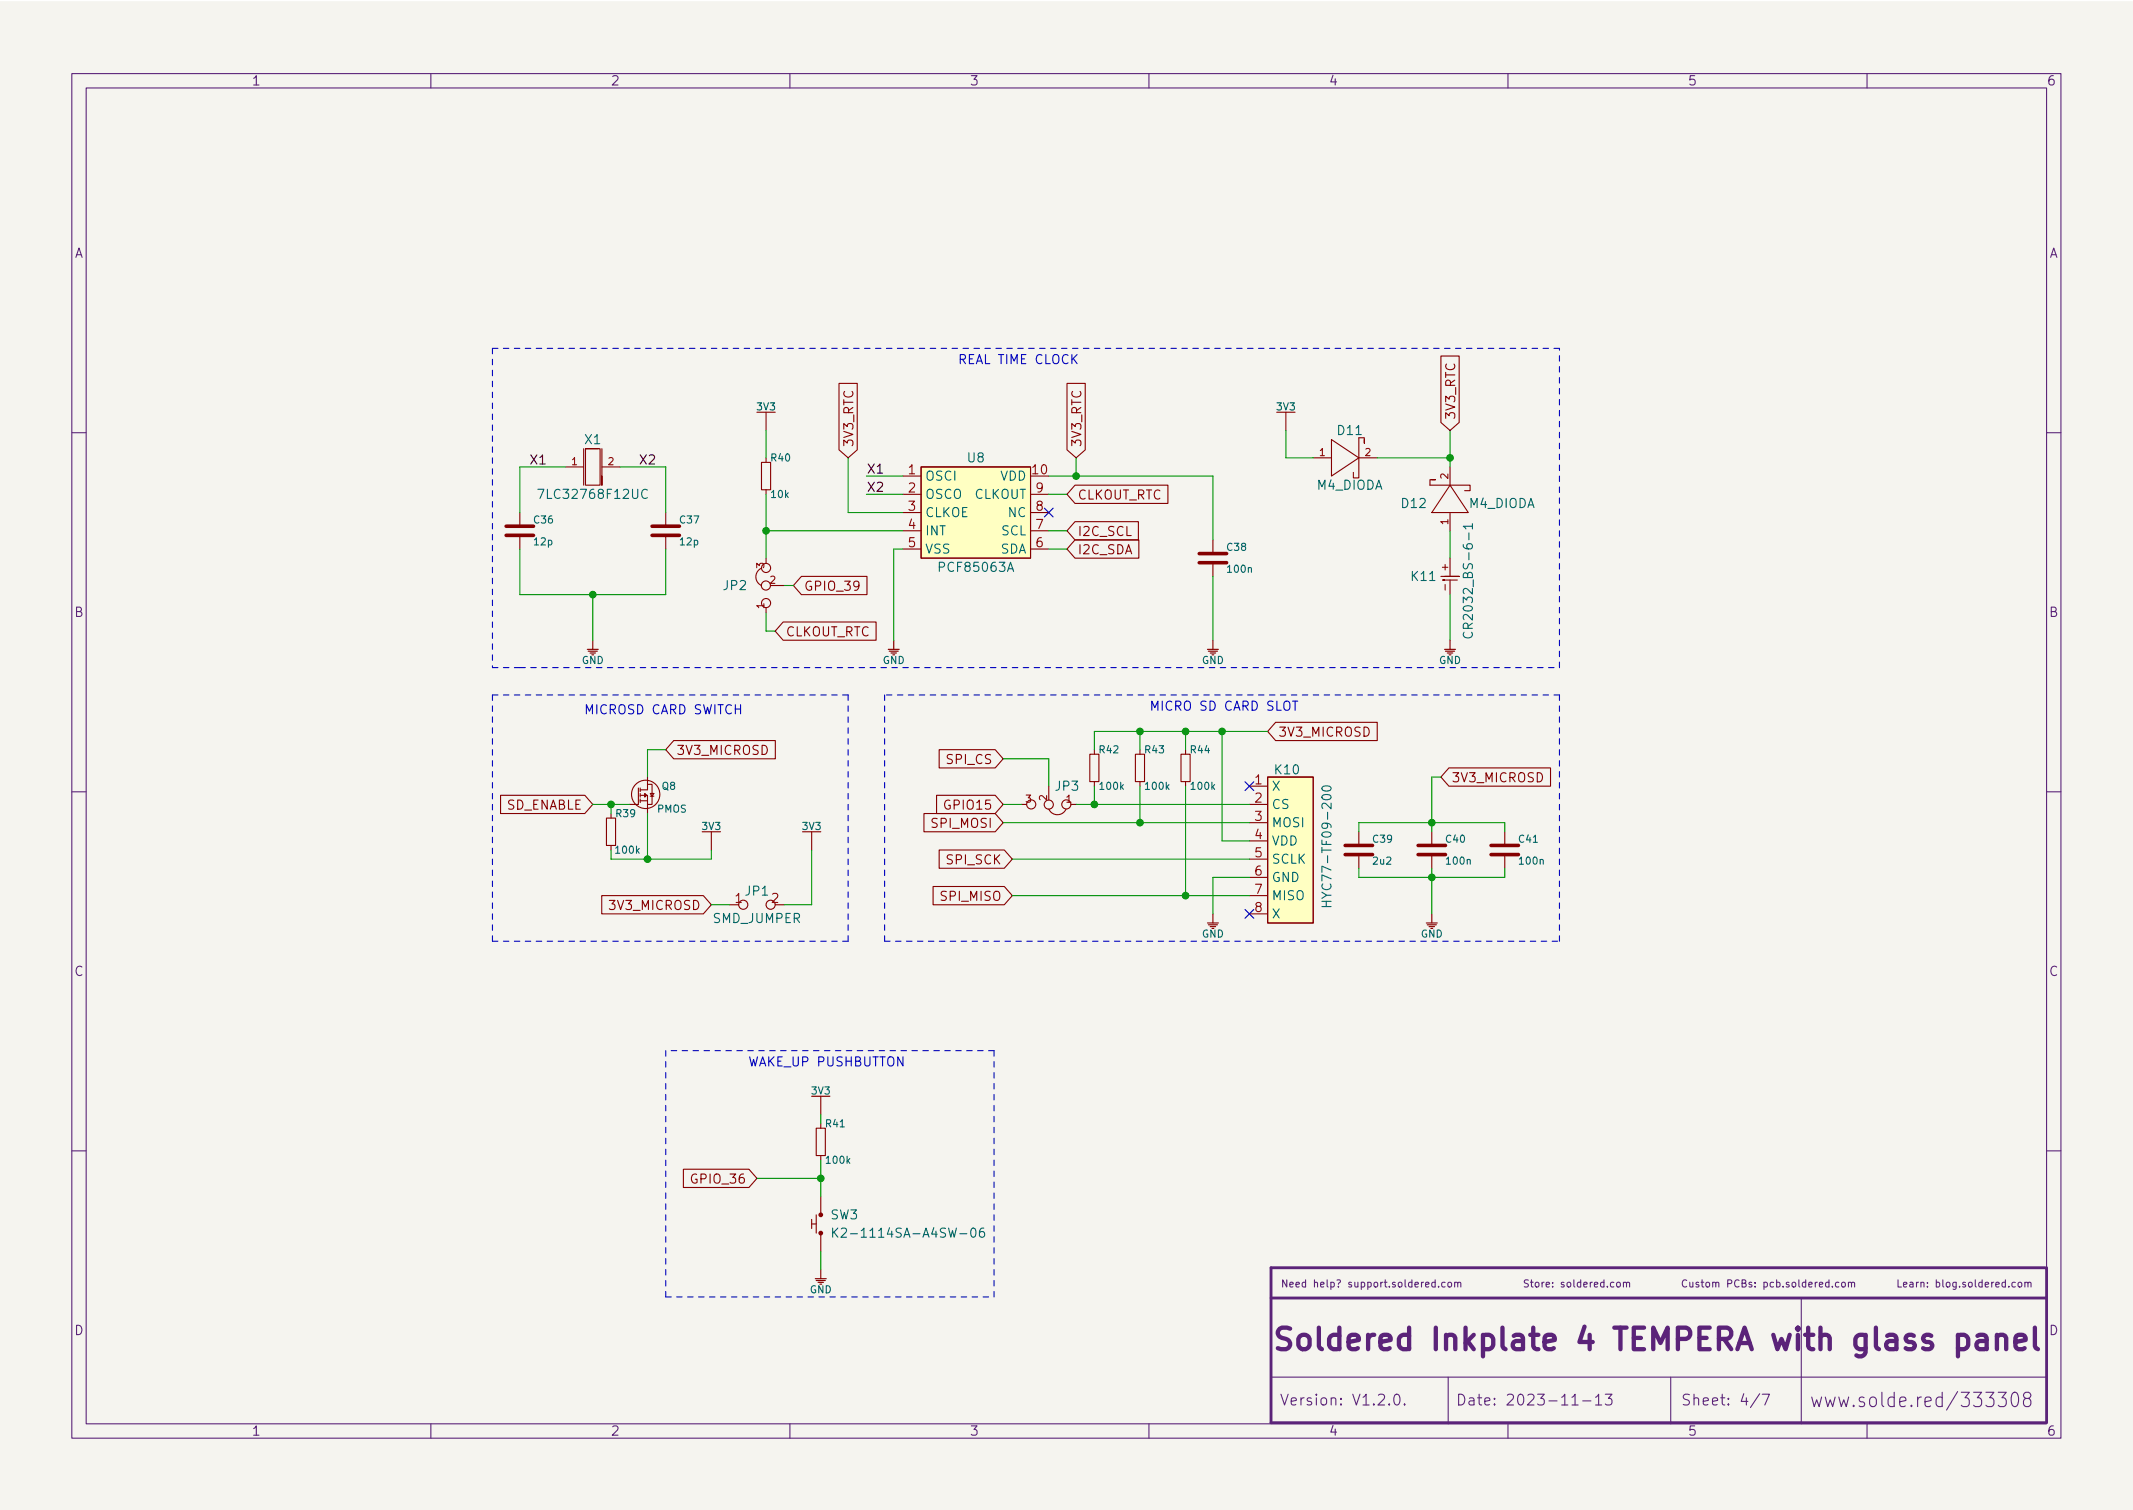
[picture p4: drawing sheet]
<svg xmlns="http://www.w3.org/2000/svg" width="297mm" height="210mm" viewBox="0 0 297 210" stroke-linecap="round" stroke-linejoin="round" font-family="sans-serif">
<path d="M0 .2h297v210.1h-297z" fill="#f5f4ef" stroke="#f5f4ef" stroke-width=".14"/>
<g fill="none" stroke="#5b2379" stroke-width=".15">
<path d="M10 10.2h277v190.1h-277zM12 12.2h273v186.1h-273zM60 10.2v2M110 10.2v2M160 10.2v2M210 10.2v2M260 10.2v2M10 60.2h2M285 60.2h2M10 110.2h2M285 110.2h2M10 160.2h2"/>
<path d="M199.9 178.6l-.3-.1-.2 .2 .1 .5h.4M199.9 178.2v1M200.3 179.1v.1M201.2 178.6l-.2-.1-.2 .2 .1 .5h.3M201.7 178.6l.3-.1 .1 .2v.3l-.1 .2h-.3l-.1-.2zM202.6 178.6l.1-.1 .3 .1v.6M202.6 178.5v.7M203 178.7l.1-.2 .3 .1v.6M225.2 178.6l.1-.1 .3 .1v.4v.2h-.3l-.1-.1zM226.1 178.6l.1-.1 .3 .1v.6M226.1 178.5v.7M226.5 178.7l.1-.2 .3 .1v.6"/>
<path d="M234.9 178.3a.47 .47 0 0 0-.7 .3 .47 .47 0 0 0 .5 .6l.2-.1M235.3 178.5l.1 .7h.2l.1-.1M235.7 178.5v.7M236.6 178.6l-.3-.1-.1 .2v.1l.4 .1v.3h-.4M236.9 178.5h.4M237 178.2v.9l.3 .1M237.6 178.6l.3-.1 .2 .2v.3l-.2 .2h-.3v-.2zM238.5 178.6l.1-.1 .3 .1v.6M238.5 178.5v.7M238.9 178.7l.2-.2 .2 .1 .1 .6M240.6 178.7h.5l.1-.2-.1-.2-.5-.1v1M242.2 178.3a.47 .47 0 0 0-.7 .3 .47 .47 0 0 0 .5 .6l.2-.1"/>
<path d="M242.6 178.7l.4-.1 .1-.1v-.2l-.5-.1v1h.4l.1-.1 .1-.2-.3-.2M243.9 178.6l-.2-.1-.1 .2v.1l.3 .1v.3h-.3M244.4 179.1v.1M244.4 178.6v.1M245.6 178.6l.3-.1 .2 .2-.1 .5h-.4M245.6 178.5v1M247 178.6l-.3-.1-.2 .2 .1 .5h.4M247.4 178.6l.3-.1 .2 .2-.1 .5h-.4M247.4 178.2v1M248.3 179.1v.1M249.1 178.6l-.2-.1-.2 .2 .1 .1 .3 .1v.3h-.4M249.6 178.6l.3-.1 .2 .2v.3l-.2 .2h-.3v-.2z"/>
<path d="M250.5 178.2v.9l.1 .1M251.5 178.6l-.3-.1-.2 .2 .1 .5h.4M251.5 178.2v1M251.9 178.9l.5-.1-.1-.2-.3-.1-.1 .2v.5h.4M252.8 178.5v.7M253.1 178.5l-.3 .2M253.4 178.9l.4-.1v-.2l-.3-.1-.1 .2v.5h.4M254.7 178.6l-.3-.1-.2 .2 .1 .5h.4M254.7 178.2v1M255.2 179.1v.1M256.1 178.6l-.3-.1-.2 .2 .1 .5h.4M256.5 178.6l.1-.1 .3 .1 .1 .4-.1 .2h-.3l-.1-.1z"/>
<path d="M257.4 178.6l.2-.1 .2 .1v.6M257.4 178.5v.7M257.8 178.7l.2-.2 .2 .1 .1 .6M280.6 178.6l-.2-.1-.2 .2 .1 .5h.3M281.1 178.6l.1-.1 .3 .1 .1 .4-.1 .2h-.3l-.1-.1zM282 178.6l.1-.1 .3 .1v.6M282 178.5v.7M282.4 178.7l.2-.2 .2 .1v.6M285 160.2h2M60 198.3v2M110 198.3v2M160 198.3v2"/>
<path d="M177 191.8h108M194.3 194.2a.36 .36 0 0 1 .6 .2 .77 .77 0 0 1-.4 1.2 1 1 0 0 1-.2-1.4zM195.6 195.5l.1 .1h-.1h-.1l.1-.1v.1M201.7 191.8v6.5M210 198.3v2M218.9 195.6h.9M220.4 195.1h1.2M222.2 194.6l.4-.5v1.5M222.2 195.6h.9M223.6 194.1h.9l-.5 .6a.41 .41 0 0 1 .5 .3v.3l-.2 .3h-.5l-.2-.1M232.7 191.8v6.5M245.1 194.1l-1.3 1.9"/>
<path d="M245.4 194.1h1l-.6 1.5M250.8 180.7v17.6M260 198.3v2M270.5 194.6l-.5-.1-.4 .4v.6l.2 .3 .2 .1 .5-.1M270.5 193.9v2M272.6 193.8l-1.5 2.5M282.1 194.7l-.1-.1a.43 .43 0 0 1-.2-.4 .43 .43 0 0 1 .3-.3l.5 .1a.43 .43 0 0 1 .2 .4 .43 .43 0 0 1-.3 .3l-.5 .1a.67 .67 0 0 0 0 1l.1 .1 .5-.1a.67 .67 0 0 0 0-1l-.1-.1"/>
</g>
<path d="M272.7 186l.2-.1h.6l.3 .1 .3 .4v.9l-.3 .4-.3 .2h-.6l-.2-.2M272.7 185.9v3M275.4 186l.3-.1h.5l.3 .1 .2 .3v1.6M276.7 186.6l-.3 .1h-.7a.59 .59 0 0 0-.5 .6 .59 .59 0 0 0 .5 .6h.7l.3-.2M278.1 186.2a.75 .75 0 0 1 1.3 .1v1.6M278.1 185.9v2M280.7 186.9l1.4-.3-.2-.6-.2-.1h-.6l-.3 .1-.1 .3v1.1l.1 .3 .3 .2h.6l.2-.2M283.4 184.9v2.5l.1 .3 .3 .2" fill="none" stroke="#5b2379" stroke-width=".6"/>
<path d="M284.8 176.5h-107.8v21.6h107.9M285 176.5v21.6M177 180.7h108" fill="none" stroke="#5b2379" stroke-width=".4"/>
<g fill="#ffffc2" stroke="#ffffc2" stroke-width=".14">
<path d="M128.3 65h15.2v12.7h-15.2z"/>
<path d="M176.5 108.2h6.4v20.3h-6.4z"/>
</g>
<g fill="none" stroke="#840000" stroke-width=".15">
<path d="M106.7 57.4v2.5M116.8 53.4h2.6v9.2l-1.3 1.1-1.3-1.1zM148.6 53.4h2.5v9.2l-1.2 1.1-1.3-1.1zM179.1 57.4v2.5M200.7 49.6h2.5v9.2l-1.3 1.1-1.2-1.1zM72.4 71.4v1.9M72.4 74.5v1.9M78.7 65h2.6M81.3 62.5v5.1M81.5 62.5v5.1h2.1v-5.1h-2.1h1.8M83.8 62.5v5.1v-1.3M83.8 65h2.6"/>
<path d="M92.7 71.4v1.9M92.7 74.5v1.9M106 64.4h1.3v3.8h-1.3zM106 79.1a1.32 1.32 0 0 0-.7 1.2 1.32 1.32 0 0 0 .7 1.2M106.7 63.7v.7M106.7 68.2v.6M106.7 77.7v.7M125.7 66.3h2.6M125.7 68.8h2.6M125.7 71.4h2.6M125.7 73.9h2.6M125.7 76.4h2.6"/>
<path d="M128.3 65h15.2v12.7h-15.2zM143.5 68.8h2.5M143.5 71.4h2.5M143.5 73.9h2.5M143.5 76.4h2.5M149.7 67.6h12.9v2.5h-12.9l-1.1-1.3zM149.7 72.6h8.8v2.6h-8.8l-1.1-1.3zM149.7 75.2h8.9v2.5h-8.9l-1.1-1.3zM168.9 75.2v1.9M168.9 78.4v1.9M182.9 63.7h2.5M185.4 61.2l3.8 2.5-3.8 2.6z"/>
<path d="M189.2 63.7h2.6M190 61.2v.5v-.7h-.8v5.5h-.7v-.7M199.4 66.8h.5h-.8v.8h5.6v.7h-.7M201.9 67.6l2.6 3.8h-5.1zM201.9 65v2.6M201.9 71.4v2.5M201.9 77.7v2.6M106.7 84.6v.7M107.3 81.5h1.9M109.1 86.6h12.9v2.5h-12.9l-1.2-1.2zM111.6 80.3h9.1v2.5h-9.1l-1.1-1.3zM200.7 80.3h2.5h-2"/>
<path d="M201.2 80.8h-.3h2M201.9 80.8v2M69.7 110.7h11.7l1.1 1.3-1.1 1.3h-11.7zM84.5 113.9h1.2v3.8h-1.2zM85.1 113.3v.6M85.1 117.7v.7M88.9 109.7v2.3h-1.3M89.2 110.7h1v.8M89.2 109.7v.5M89.2 110.5v.5M89.2 111.2v.6M89.2 111.5h1"/>
<path d="M89.8 110.5l.2 .2-.2 .3zM90.2 109.2h.6v2.8h-.6M90.2 108.2v1.8h-1M90.2 111.5v1.8M90.6 110.5h.5l-.3 .4zM90.6 110.9h.5M93.8 103.1h14.2v2.6h-14.2l-1.1-1.3zM99.1 115.8v2.6M113 115.8v2.6M128.7 113.3h9.9l1.1 1.2-1.1 1.3h-9.9zM130.4 110.7h8.2l1.1 1.3-1.1 1.3h-8.2zM130.8 104.4h7.8l1.1 1.3-1.1 1.2h-7.8z"/>
<path d="M130.8 118.4h9.1l1.1 1.2-1.1 1.3h-9.1zM142.2 112h.8M146 109.5v1.9M146.1 112.6a1.31 1.31 0 0 0 1.2 .8 1.31 1.31 0 0 0 1.2-.8M149.1 112h.8M151.8 105h1.2v3.8h-1.2zM152.4 104.4v.6M152.4 108.8v.7M158.1 105h1.3v3.8h-1.3zM158.7 104.4v.6M158.7 108.8v.7M164.5 105h1.2v3.8h-1.2z"/>
<path d="M165.1 104.4v.6M165.1 108.8v.7M174 112h2.5M174 109.5h2.5M174 114.5h2.5M174 117.1h2.5M174 119.6h2.5M176.5 108.2h6.4v20.3h-6.4zM177.6 100.6h14.2v2.5h-14.2l-1.1-1.3zM189.2 115.8v1.9M189.2 119v1.9M199.4 115.8v1.9"/>
<path d="M199.4 119v1.9M201.8 106.9h14.1v2.6h-14.1l-1.1-1.3zM209.5 115.8v1.9M209.5 119v1.9M83.8 124.7h14.1l1.2 1.3-1.2 1.2h-14.1zM101.6 126h1.3M107.9 126h1.3M129.9 123.4h10l1.1 1.3-1.1 1.3h-10zM174 122.2h2.5M174 124.7h2.5M174 127.2h2.5M113.7 157.1h1.2v3.8h-1.2z"/>
<path d="M114.3 152.6v2.6M114.3 156.5v.6M95.2 162.8h9.1l1.1 1.3-1.1 1.2h-9.1zM113 170.4h.7M113 169.8v1.3M113.7 169.2v2.5M114.3 160.9v.6M114.3 166.6v2.6M114.3 171.7v2.5"/>
<circle cx="106.7" cy="79.1" r=".63"/>
<circle cx="106.7" cy="81.5" r=".63"/>
<circle cx="106.7" cy="84" r=".63"/>
<circle cx="89.9" cy="110.6" r="1.97"/>
<circle cx="143.6" cy="112" r=".63"/>
<circle cx="146" cy="112" r=".63"/>
<circle cx="148.5" cy="112" r=".63"/>
<circle cx="103.5" cy="126" r=".63"/>
<circle cx="107.3" cy="126" r=".63"/>
</g>
<g fill="none" stroke="#840000" stroke-width=".16">
<path d="M105.4 57.4h2.5M177.8 57.4h2.5M81.8 90.4h1.5M81.9 90.7h1.3M82.2 90.9h.7M82.5 89.1v1.3M123.7 90.4h1.5M123.8 90.7h1.3M124.1 90.9h.7M124.5 89.1v1.3M168.1 90.4h1.6M168.3 90.7h1.2"/>
<path d="M168.5 90.9h.8M168.9 89.1v1.3M201.2 90.4h1.5M201.3 90.7h1.3M201.5 90.9h.8M201.9 89.1v1.3M97.8 115.8h2.5M111.8 115.8h2.5M168.1 128.5h1.6M168.3 128.8h1.2M168.5 129h.8M168.9 127.2v1.3"/>
<path d="M198.6 128.5h1.6M198.8 128.8h1.2M199 129h.8M199.4 127.2v1.3M113 152.6h2.6M113.5 178h1.6M113.7 178.3h1.2M113.9 178.6h.8M114.3 176.8v1.2"/>
</g>
<path d="M70.5 74.5h3.8M70.5 73.3h3.8M90.8 74.5h3.8M90.8 73.3h3.8M167 78.4h3.8M167 77.1h3.8M187.3 119h3.8M187.3 117.7h3.8M197.5 119h3.8M197.5 117.7h3.8M207.6 119h3.9M207.6 117.7h3.9" fill="none" stroke="#840000" stroke-width=".5"/>
<g fill="none" stroke="#006464" stroke-width=".15">
<path d="M74.9 68.1h.8l-.5 1.3M90.1 68.3a.51 .51 0 0 0-.6-.1 .51 .51 0 0 0-.1 .7 .48 .48 0 0 0 .2 .4 .48 .48 0 0 0 .5 0M205 73.3h-1.2l.3 .3M205 72.9v.7M203.9 88a.51 .51 0 0 0 0 .7 .51 .51 0 0 0 .6 .1 .48 .48 0 0 0 .5-.2 .48 .48 0 0 0-.1-.6M184.2 109.5l.4-.1 .5 .1 .2 .1 .1 .2a.79 .79 0 0 1-1.3 0zM184.1 126.2h1.3M184.1 125.5h1.3M184.7 125.5v.7M116 171v1.3M116.1 171.5l.6 .8M116.7 171l-.7 .7"/>
<path d="M117.2 171.1l.1-.1h.3l.2 .1 .1 .3-.1 .1-.7 .8h.8M135.3 171.1l.3-.1a.79 .79 0 0 1 0 1.3l-.2-.1-.2-.2v-.5zM137 171a.5 .5 0 0 0-.6 .5v.5l.1 .2 .4 .1 .2-.1v-.5l-.1-.2h-.4l-.2 .2"/>
</g>
<g fill="#840000" stroke="#840000" stroke-width=".15">
<circle cx="114.3" cy="171.7" r=".25"/>
<circle cx="114.3" cy="169.2" r=".25"/>
</g>
<path d="M149.5 49.9l.5 .7M150 49.4l-.7 .7M102.4 98.7h.7M103.1 98.1v1.3M180 97.6h.7M180.4 97.6v1.3" fill="none" stroke="#0000c2" stroke-width=".15"/>
<g fill="none" stroke="#0000c2" stroke-width=".15" stroke-dasharray=".8 .8">
<path d="M68.6 48.5v44.5M217.2 48.5h-148.6M68.6 93h3.8M68.6 96.8v34.3M68.6 96.8h49.5M72.4 93h144.8M123.2 96.8v34.3M217.2 96.8h-94M217.2 93v-44.5M68.6 131.1h49.5M118.1 131.1v-34.3M123.2 131.1h94"/>
<path d="M217.2 131.1v-34.3M92.7 146.3v34.3M138.4 146.3h-45.7M92.7 180.6h45.7M138.4 180.6v-34.3"/>
</g>
<g fill="none" stroke="#009600" stroke-width=".15">
<path d="M106.7 59.9v3.8M179.1 59.9v3.8h3.8M201.9 59.9v5.1M72.4 76.4v6.4h20.3v-6.4M78.7 65h-6.3v6.4M86.4 65h6.3v6.4M106.7 73.9h19M106.7 68.8v8.9M118.1 63.7v7.7h7.6M120.6 66.3h5.1M120.6 68.8h5.1M125.7 76.4h-1.2v12.7"/>
<path d="M146 73.9h2.6M146 66.3h22.9v8.9M146 76.4h2.6M146 68.8h2.6M149.9 63.7v2.6M191.8 63.7h10.1M201.9 73.9v3.8M82.5 82.8v6.3M106.7 85.3v2.6h1.2M109.2 81.5h1.3M168.9 80.3v8.8M201.9 82.8v6.3"/>
<path d="M82.5 112h5.1M85.1 118.4v1.2h14v-1.2M85.1 112v1.3M90.2 113.3v6.3M92.7 104.4h-2.5v3.8M113 118.4v7.6h-3.8M139.7 114.5h34.3M139.7 105.7h6.3v3.8M139.7 112h2.5M141 119.6h33M149.9 112h24.1M152.4 109.5v2.5"/>
<path d="M158.7 101.8v2.6M158.7 109.5v5M165.1 101.8v2.6M165.1 109.5v15.2M170.2 101.8v15.3h3.8M176.5 101.8h-24.1v2.6M189.2 115.8v-1.3h20.3v1.3M200.7 108.2h-1.3v7.6M99.1 126h2.5M141 124.7h33M174 122.2h-5.1v5M189.2 120.9v1.3h20.3v-1.3"/>
<path d="M199.4 120.9v6.3M114.3 155.2v1.3M105.4 164.1h8.9M114.3 161.5v5.1M114.3 174.2v2.6"/>
</g>
<path d="M145.4 70.8l1.3 1.2M146.7 70.8l-1.3 1.2M173.4 108.9l1.2 1.2M174.6 108.9l-1.2 1.2M173.4 126.6l1.2 1.3M174.6 126.6l-1.2 1.3" fill="none" stroke="#000084" stroke-width=".15"/>
<g fill="#009600" stroke="#009600" stroke-width=".15">
<circle cx="158.7" cy="114.5" r=".46"/>
<circle cx="152.4" cy="112" r=".46"/>
<circle cx="199.4" cy="122.2" r=".46"/>
<circle cx="199.4" cy="114.5" r=".46"/>
<circle cx="170.2" cy="101.8" r=".46"/>
<circle cx="82.5" cy="82.8" r=".46"/>
<circle cx="106.7" cy="73.9" r=".46"/>
<circle cx="165.1" cy="124.7" r=".46"/>
<circle cx="90.2" cy="119.6" r=".46"/>
<circle cx="114.3" cy="164.1" r=".46"/>
<circle cx="201.9" cy="63.7" r=".46"/>
<circle cx="149.9" cy="66.3" r=".46"/>
<circle cx="165.1" cy="101.8" r=".46"/>
<circle cx="158.7" cy="101.8" r=".46"/>
<circle cx="85.1" cy="112" r=".46"/>
</g>
<text font-size="4.2" fill="#5b2379" x="177" y="188">Soldered Inkplate 4 TEMPERA with glass panel</text>
<g font-size="2.8" fill="#5b2379">
<text x="252" y="196">www.solde.red/</text>
<text x="272.8" y="196">333308</text>
</g>
<g font-size="2.1" fill="#5b2379">
<text x="178.2" y="195.7">Version: V1.2.0.</text>
<text x="202.7" y="195.7">Date: 2023-11-13</text>
<text x="234" y="195.7">Sheet: 4/7</text>
</g>
<g font-size="1.8" fill="#5b2379">
<text x="35" y="11.9">1</text>
<text x="85" y="11.9">2</text>
<text x="135" y="11.9">3</text>
<text x="185" y="11.9">4</text>
<text x="235" y="11.9">5</text>
<text x="285" y="11.9">6</text>
<text x="10.3" y="35.9">A</text>
<text x="285.3" y="35.9">A</text>
<text x="10.3" y="85.9">B</text>
<text x="285.3" y="85.9">B</text>
<text x="10.3" y="135.9">C</text>
<text x="285.3" y="135.9">C</text>
<text x="10.3" y="185.9">D</text>
<text x="285.3" y="185.9">D</text>
<text x="35" y="199.9">1</text>
<text x="85" y="199.9">2</text>
<text x="135" y="199.9">3</text>
<text x="185" y="199.9">4</text>
<text x="235" y="199.9">5</text>
<text x="285" y="199.9">6</text>
</g>
<g font-size="1.8" fill="#0000c2">
<text x="133.3" y="50.7">REAL TIME CLOCK</text>
<text x="81.3" y="99.5">MICROSD CARD SWITCH</text>
<text x="160" y="99">MICRO SD CARD SLOT</text>
<text x="104.1" y="148.5">WAKE_UP PUSHBUTTON</text>
</g>
<g font-size="1.8" fill="#840000">
<text x="202.7" y="58.5" transform="rotate(-90 202.7 58.5)">3V3_RTC</text>
<text x="118.8" y="62.3" transform="rotate(-90 118.8 62.3)">3V3_RTC</text>
<text x="150.6" y="62.3" transform="rotate(-90 150.6 62.3)">3V3_RTC</text>
<text x="150" y="69.6">CLKOUT_RTC</text>
<text x="150" y="74.6">I2C_SCL</text>
<text x="150" y="77.2">I2C_SDA</text>
<text x="111.9" y="82.3">GPIO_39</text>
<text x="109.4" y="88.6">CLKOUT_RTC</text>
<text x="94.1" y="105.1">3V3_MICROSD</text>
<text x="132" y="106.4">SPI_CS</text>
<text x="178" y="102.6">3V3_MICROSD</text>
<text x="70.4" y="112.7">SD_ENABLE</text>
<text x="131.9" y="112.7">GPIO15</text>
<text x="202.1" y="108.9">3V3_MICROSD</text>
<text x="129.9" y="115.3">SPI_MOSI</text>
<text x="131.2" y="125.4">SPI_MISO</text>
<text x="132" y="120.4">SPI_SCK</text>
<text x="85.1" y="126.7">3V3_MICROSD</text>
<text x="96.6" y="164.8">GPIO_36</text>
</g>
<g font-size="1.8" fill="#0f0f0f">
<text x="73.7" y="64.7">X1</text>
<text x="88.9" y="64.7">X2</text>
<text x="120.6" y="65.9">X1</text>
<text x="120.6" y="68.5">X2</text>
</g>
<g font-size="1.8" fill="#006464">
<text x="81.5" y="61.8">X1</text>
<text x="134.8" y="64.4">U8</text>
<text x="186.3" y="60.6">D11</text>
<text x="75.6" y="69.5">7LC32768F12UC</text>
<text x="128.8" y="66.9">OSCI</text>
<text x="128.8" y="69.5">OSCO</text>
<text x="135.6" y="69.5">CLKOUT</text>
<text x="139.3" y="66.9">VDD</text>
<text x="183.4" y="68.2">M4_DIODA</text>
<text x="195.2" y="70.7">D12</text>
<text x="204.6" y="70.7">M4_DIODA</text>
<text x="128.8" y="72">CLKOE</text>
<text x="128.8" y="74.5">INT</text>
<text x="128.8" y="77.1">VSS</text>
<text x="139.3" y="77.1">SDA</text>
<text x="139.5" y="74.5">SCL</text>
<text x="140.4" y="72">NC</text>
<text x="100.8" y="82.2">JP2</text>
<text x="131" y="79.6">PCF85063A</text>
<text x="196.6" y="80.9">K11</text>
<text x="205.1" y="87.4" transform="rotate(-90 205.1 87.4)">CR2032_BS-6-1</text>
<text x="177.6" y="107.8">K10</text>
<text x="147" y="110.1">JP3</text>
<text x="177" y="110.1">X</text>
<text x="177" y="112.6">CS</text>
<text x="177" y="115.2">MOSI</text>
<text x="177" y="117.7">VDD</text>
<text x="103.8" y="124.7">JP1</text>
<text x="177" y="120.3">SCLK</text>
<text x="177" y="122.8">GND</text>
<text x="177" y="125.3">MISO</text>
<text x="185.4" y="124.8" transform="rotate(-90 185.4 124.8)">HYC77-TF09-200</text>
<text x="99.3" y="128.5">SMD_JUMPER</text>
<text x="177" y="127.9">X</text>
<text x="115.7" y="169.8">SW3</text>
<text x="117.8" y="172.3">K2-1114SA-A4SW-06</text>
</g>
<g font-size="1.8" fill="#a90000">
<text x="126.5" y="66">1</text>
<text x="126.5" y="68.6">2</text>
<text x="126.5" y="71.1">3</text>
<text x="143.8" y="66">10</text>
<text x="144.3" y="71.1">8</text>
<text x="144.3" y="68.6">9</text>
<text x="126.5" y="73.7">4</text>
<text x="126.5" y="76.2">5</text>
<text x="144.3" y="76.2">6</text>
<text x="144.3" y="73.7">7</text>
<text x="174.8" y="109.2">1</text>
<text x="174.8" y="111.8">2</text>
<text x="174.8" y="114.3">3</text>
<text x="174.8" y="116.8">4</text>
<text x="174.8" y="119.4">5</text>
<text x="102.4" y="125.7">1</text>
<text x="107.5" y="125.7">2</text>
<text x="174.8" y="121.9">6</text>
<text x="174.8" y="124.5">7</text>
<text x="174.8" y="127">8</text>
</g>
<g font-size="1.4" fill="#006464">
<text x="105.4" y="57.1">3V3</text>
<text x="177.8" y="57.1">3V3</text>
<text x="107.4" y="64.2">R40</text>
<text x="107.4" y="69.3">10k</text>
<text x="74.4" y="72.9">C36</text>
<text x="74.4" y="75.9">12p</text>
<text x="94.7" y="72.9">C37</text>
<text x="94.8" y="75.9">12p</text>
<text x="170.9" y="76.7">C38</text>
<text x="171" y="79.7">100n</text>
<text x="81" y="92.4">GND</text>
<text x="122.9" y="92.4">GND</text>
<text x="167.4" y="92.4">GND</text>
<text x="200.4" y="92.4">GND</text>
<text x="153.1" y="104.9">R42</text>
<text x="159.5" y="104.9">R43</text>
<text x="165.8" y="104.9">R44</text>
<text x="85.8" y="113.8">R39</text>
<text x="91.5" y="113.1">PMOS</text>
<text x="92.2" y="110">Q8</text>
<text x="153.3" y="110">100k</text>
<text x="159.6" y="110">100k</text>
<text x="166" y="110">100k</text>
<text x="85.8" y="118.9">100k</text>
<text x="97.8" y="115.6">3V3</text>
<text x="111.8" y="115.6">3V3</text>
<text x="191.2" y="117.3">C39</text>
<text x="201.4" y="117.3">C40</text>
<text x="211.6" y="117.3">C41</text>
<text x="191.3" y="120.4">2u2</text>
<text x="201.5" y="120.4">100n</text>
<text x="211.7" y="120.4">100n</text>
<text x="167.4" y="130.5">GND</text>
<text x="197.8" y="130.5">GND</text>
<text x="113.1" y="152.4">3V3</text>
<text x="115" y="157">R41</text>
<text x="115.2" y="162">100k</text>
<text x="112.8" y="180.1">GND</text>
</g>
<g font-size="1.4" fill="#a90000">
<text x="79.6" y="64.8">1</text>
<text x="84.7" y="64.8">2</text>
<text x="183.8" y="63.5">1</text>
<text x="190.1" y="63.5">2</text>
<text x="201.7" y="66.7" transform="rotate(-90 201.7 66.7)">2</text>
<text x="201.7" y="73" transform="rotate(-90 201.7 73)">1</text>
<text x="106.4" y="79.1" transform="rotate(-90 106.4 79.1)">3</text>
<text x="107.2" y="81.3">2</text>
<text x="201.7" y="82" transform="rotate(-90 201.7 82)">-</text>
<text x="201.7" y="79.4" transform="rotate(-90 201.7 79.4)">+</text>
<text x="106.4" y="84.7" transform="rotate(-90 106.4 84.7)">1</text>
<text x="142.9" y="111.8">3</text>
<text x="145.8" y="111.5" transform="rotate(-90 145.8 111.5)">2</text>
<text x="148.5" y="111.8">1</text>
</g>
<g font-size="1.4" fill="#5b2379">
<text x="178.3" y="179.3">Need help? support.soldered.com</text>
<text x="212" y="179.3">Store: soldered.com</text>
<text x="264" y="179.3">Learn: blog.soldered.com</text>
</g>
</svg>
